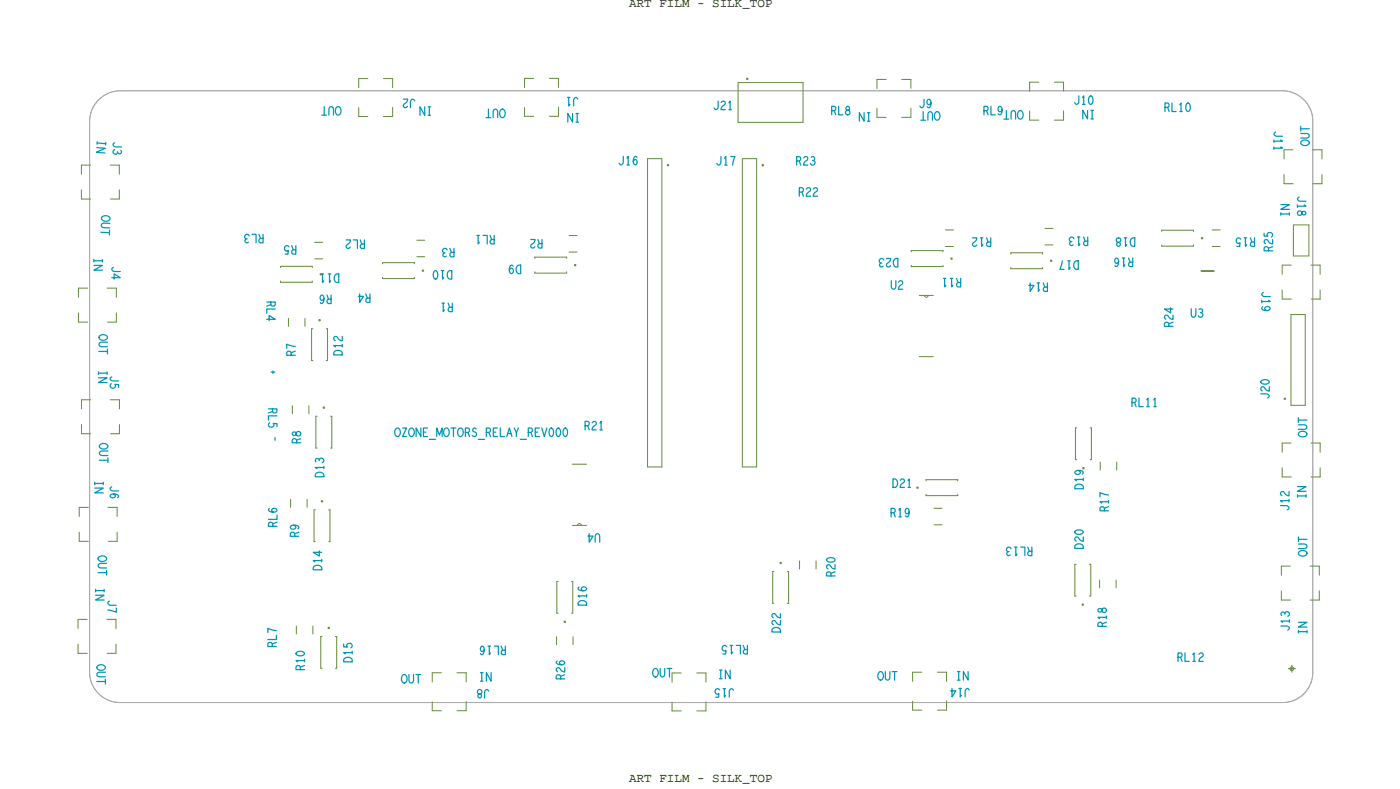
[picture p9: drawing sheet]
<svg xmlns="http://www.w3.org/2000/svg" width="229mm" height="129mm" viewBox="0 0 229 129" stroke-linecap="round" stroke-linejoin="round" font-family="sans-serif">
<!-- layer: Board Outline -->
<path d="M14.6 20v89.9zM16 16.4a5 5 0 0 1 3.7-1.6h190a5 5 0 0 1 5 5v90a5 5 0 0 1-5 5h-190a5 5 0 0 1-5-5v-90a5 5 0 0 1 1.3-3.4zM19.8 14.8h189.8zM19.8 14.8a5.1 5.1 0 0 0-5.2 5.2M209.6 14.8a5 5 0 0 1 3.6 1.5M213.2 16.3l.1 .1zM213.3 16.4a4.6 4.6 0 0 1 1.3 3.3M214.6 19.7v90.3zM14.6 109.9a5 5 0 0 0 5 4.9M19.6 114.8h190.2zM214.6 110a4.8 4.8 0 0 1-4.8 4.8" fill="none" stroke="#acacac" stroke-width=".16"/>
<!-- layer: Components -->
<g fill="none" stroke="#638b3a" stroke-width=".16">
<path d="M58.7 19h1.5zM58.7 17.6v1.4zM58.7 12.8h1.5zM58.7 12.8v1.5zM62.7 19h1.5zM62.7 12.8h1.5zM64.2 17.5v1.5zM64.2 12.8v1.5zM85.8 19h1.5zM85.8 17.6v1.4zM85.8 12.8h1.5zM85.8 12.8v1.5z"/>
<path d="M89.8 19h1.5zM89.8 12.8h1.5zM91.3 17.5v1.5zM91.3 12.8v1.5zM120.7 13.5h10.6zM120.7 13.5v6.5zM131.3 13.5v6.5zM143.4 19.2h1.5zM143.4 13h1.5zM143.4 13v1.5zM143.4 17.7v1.5zM147.4 13h1.5z"/>
<path d="M147.4 19.2h1.5zM148.9 13v1.4zM148.9 17.7v1.5zM168.4 13.4h1.5zM168.4 13.4v1.5zM168.4 18.1v1.5zM168.4 19.6h1.5zM172.4 19.6h1.5zM172.4 13.4h1.5zM173.9 13.4v1.5zM173.9 18.1v1.5zM13.3 32.5h1.5z"/>
<path d="M13.3 31v1.5zM13.3 27h1.5zM13.3 27v1.5zM18 27h1.5zM18.1 32.5h1.4zM19.5 31v1.5zM19.5 27v1.5zM51.5 39.6h1.3zM68.2 39.3h1.3zM93.1 38.5h1.3zM105.9 25.9v50.4zM105.9 25.9h2.3z"/>
<path d="M108.2 25.9v50.4zM120.7 20h10.6zM121.4 25.9v50.4zM121.4 25.9h2.3zM123.7 25.9v50.4zM154.6 37.6h1.3zM170.9 37.3h1.3zM190 37.6h5.1zM190 37.6v.2zM195.1 37.6v.2zM198.2 37.6h1.3zM210 30h1.5z"/>
<path d="M210 24.5h1.4zM210 24.5v1.5zM210 28.5v1.5zM211.5 36.8h2.5v5h-2.5zM214.7 30h1.5zM214.7 24.5h1.5zM216.2 24.5v1.5zM216.2 28.5v1.5zM12.8 52.6h1.5zM12.8 51.1v1.5zM12.8 47.1h1.5zM12.8 47.1v1.5z"/>
<path d="M17.5 47.1h1.5zM17.6 52.6h1.4zM19 51.1v1.5zM19 47.1v1.5zM45.9 45.9v.2zM45.9 43.5h5.1zM45.9 43.5v.2zM45.9 46.1h5.1zM47.2 52.1v1.3zM49.9 52.1v1.3zM50.9 53.7h.3zM50.9 53.7v5.2z"/>
<path d="M50.9 58.9h.3zM51 45.9v.2zM51 43.5v.2zM51.5 42.3h1.3zM53.3 53.7h.3zM53.3 58.9h.3zM53.6 53.7v5.2zM62.6 45.5h5.1zM62.6 45.3v.2zM62.6 42.9h5.1zM62.6 42.9v.2zM67.7 45.3v.2z"/>
<path d="M67.7 42.9v.2zM68.2 42h1.3zM87.5 44.4v.2zM87.5 42h5.1zM87.5 42v.2zM87.5 44.6h5.1zM92.6 44.4v.2zM92.6 42v.2zM93.1 41.2h1.3zM149 43.6h5.2zM149 41h5.2zM149 41v.2z"/>
<path d="M149 43.4v.2zM150.3 58.3h2.3zM150.3 48.3h2.3zM151.2 48.3v.2l.3 .1 .2-.1 .1-.2M154.2 41v.2zM154.2 43.4v.2zM154.6 40.3h1.3zM165.3 43.7v.2zM165.3 41.3h5.2zM165.3 41.3v.2zM165.3 43.9h5.2zM170.5 43.7v.2z"/>
<path d="M170.5 41.3v.2zM170.9 40h1.3zM190 40.2h5.1zM190 40v.2zM195.1 40v.2zM198.2 40.3h1.3zM209.7 48.9h1.5zM209.7 47.4v1.5zM209.7 43.3h1.5zM209.7 43.3v1.5zM211.1 51.4h2.3zM211.1 51.4v14.9z"/>
<path d="M213.4 51.4v14.9zM214.4 43.3h1.5zM214.4 48.9h1.5zM215.9 47.4v1.5zM215.9 43.3v1.5zM13.3 70.9h1.5zM13.3 69.4v1.5zM13.3 65.3h1.5zM13.3 65.3v1.5zM18 65.3h1.5zM18.1 70.9h1.4zM19.5 69.4v1.5z"/>
<path d="M19.5 65.3v1.5zM47.8 66.3v1.3zM50.5 66.3v1.3zM51.6 68h.3zM51.6 68v5.2zM51.6 73.2h.3zM54 68h.3zM54 73.2h.3zM54.3 68v5.2zM93.6 75.9h2.3zM105.9 76.3h2.3zM121.4 76.3h2.3z"/>
<path d="M151.4 78.4h5.2zM151.4 78.4v.2zM156.6 78.4v.2zM175.8 69.9h.3zM175.8 69.9v5.2zM175.8 75.1h.3zM178.2 69.9h.3zM178.2 75.1h.3zM178.5 69.9v5.2zM179.9 75.5v1.3zM182.6 75.5v1.3zM209.7 78h1.5z"/>
<path d="M209.7 72.4h1.4zM209.7 72.4v1.5zM209.7 76.5v1.5zM211.1 66.3h2.3zM214.4 78h1.5zM214.4 72.4h1.5zM215.9 72.4v1.5zM215.9 76.5v1.5zM13 82.9h1.5zM13 82.9v1.5zM13 87v1.5zM13 88.5h1.5z"/>
<path d="M17.7 82.9h1.5zM17.7 88.5h1.5zM19.2 82.9v1.5zM19.2 87v1.5zM47.5 81.6v1.3zM50.2 81.6v1.3zM51.3 83.3h.3zM51.3 83.3v5.2zM51.3 88.5h.3zM53.7 83.3h.3zM53.7 88.5h.3zM54 83.3v5.2z"/>
<path d="M91 95h.3zM91 95v5.2zM93.4 95h.3zM93.6 85.9h2.3zM93.7 95v5.2zM94.4 85.9l.1-.2 .2-.1 .2 .1 .1 .2M126.3 93.4h.3zM126.3 93.4v5.2zM126.3 98.6h.3zM128.7 93.4h.2zM128.7 98.6h.2zM128.9 93.4v5.2z"/>
<path d="M130.7 91.7v1.3zM133.4 91.7v1.3zM151.4 80.8v.2zM151.4 81h5.2zM152.7 83.1h1.3zM152.7 85.8h1.3zM156.6 80.8v.2zM175.7 92.2h.3zM175.7 92.2v5.2zM175.7 97.4h.3zM178.1 92.2h.3zM178.1 97.4h.3z"/>
<path d="M178.4 92.2v5.2zM179.8 94.8v1.3zM182.5 94.8v1.3zM209.5 98.1h1.5zM209.5 92.5h1.5zM209.5 92.5v1.5zM209.5 96.6v1.5zM214.2 98.1h1.5zM214.2 92.5h1.5zM215.7 92.5v1.5zM215.7 96.6v1.5zM12.8 105.3v1.5z"/>
<path d="M12.8 101.2h1.5zM12.8 101.2v1.5zM12.8 106.8h1.5zM17.5 101.2h1.5zM17.5 106.8h1.5zM19 105.3v1.5zM19 101.2v1.5zM48.5 102.3v1.3zM51.2 102.3v1.3zM52.4 104h.3zM52.4 104v5.2zM52.4 109.2h.3z"/>
<path d="M54.8 104h.3zM54.8 109.2h.3zM55.1 104v5.2zM70.7 114.7v1.5zM70.7 110h1.5zM70.7 110v1.5zM70.7 116.2h1.5zM74.7 116.2h1.5zM74.7 110h1.5zM76.2 114.7v1.5zM76.2 110v1.5zM91 104.1v1.3z"/>
<path d="M91 100.2h.3zM93.4 100.2h.3zM93.7 104.1v1.3zM109.9 116.2h1.5zM109.9 114.8v1.4zM109.9 110h1.5zM113.9 116.2h1.5zM113.9 110h1.5zM115.4 114.7v1.5zM115.4 110v1.5zM149.2 116.1h1.5zM149.2 114.6v1.5z"/>
<path d="M149.2 109.9h1.5zM149.2 109.9v1.5zM153.3 116.1h1.5zM153.3 109.9h1.5zM154.8 114.6v1.5zM154.8 109.9v1.5z"/>
</g>
<path d="M196.4 44.3h2.1z" fill="none" stroke="#638b3a" stroke-width=".3"/>
<g fill="none" stroke="#638b3a" stroke-width=".2">
<path d="M122.1 12.9l.1-.1 .1 .1-.1 .1zM109.1 27l.1-.1 .1 .2h-.1zM124.6 27l.1-.1 .1 .2h-.1zM196.5 38.9l.1-.1v.2zM52.2 52.3l.1-.1v.2zM69.1 44.2l.1-.1v.2zM94 43.3l.1-.1v.2zM155.5 42.2h.1l.1 .1-.1 .1zM171.8 42.6l.1-.1 .1 .2h-.1zM52.9 66.6l.1-.1v.2zM149.9 79.7l.1-.1 .1 .2h-.1zM210 65.1h.1l.1 .1-.1 .1z"/>
<path d="M52.6 81.9l.1-.1v.2zM127.6 92v-.1l.1 .2h-.1zM177 98.8l.1-.1v.2zM53.7 102.6l.1-.1v.2zM92.3 101.6l.1-.1v.2z"/>
</g>
<!-- layer: Drawing Origin -->
<path d="M210.6 109.3h1.3M211 109.1l.2-.1 .3 .1v.4l-.3 .1-.2-.1zM211.2 108.7v1.2" fill="none" stroke="#638b3a" stroke-width=".16"/>
<g font-size="2.4" fill="#0097b7">
<text x="55.8" y="17.4" transform="rotate(-180 55.8 17.4)">OUT</text>
<text x="68" y="16.2" transform="rotate(-180 68 16.2)">J2</text>
<text x="70.7" y="17.5" transform="rotate(-180 70.7 17.5)">IN</text>
<text x="82.7" y="17.8" transform="rotate(-180 82.7 17.8)">OUT</text>
<text x="94.6" y="15.9" transform="rotate(-180 94.6 15.9)">J1</text>
<text x="116.6" y="17.9">J21</text>
<text x="150.2" y="17.6">J9</text>
<text x="175.6" y="17.1">J10</text>
<text x="15.9" y="22.9" transform="rotate(95 15.9 22.9)">IN</text>
<text x="18.5" y="23.2" transform="rotate(90 18.5 23.2)">J3</text>
<text x="94.9" y="18.6" transform="rotate(-180 94.9 18.6)">IN</text>
<text x="135.8" y="18.8">RL8</text>
<text x="142.5" y="18.4" transform="rotate(-180 142.5 18.4)">IN</text>
<text x="153.7" y="18.2" transform="rotate(-180 153.7 18.2)">OUT</text>
<text x="160.7" y="18.8">RL9</text>
<text x="167.3" y="18.1" transform="rotate(-180 167.3 18.1)">OUT</text>
<text x="179.1" y="18" transform="rotate(-180 179.1 18)">IN</text>
<text x="190.3" y="18.2">RL10</text>
<text x="208.3" y="21.4" transform="rotate(90 208.3 21.4)">J11</text>
<text x="214.1" y="23.8" transform="rotate(-90 214.1 23.8)">OUT</text>
<text x="101.1" y="27">J16</text>
<text x="117" y="27">J17</text>
<text x="130.1" y="27">R23</text>
<text x="16.6" y="35.2" transform="rotate(92 16.6 35.2)">OUT</text>
<text x="130.5" y="32.1">R22</text>
<text x="210.8" y="35.5" transform="rotate(-90 210.8 35.5)">IN</text>
<text x="212.1" y="32" transform="rotate(90 212.1 32)">J18</text>
<text x="43.2" y="38.3" transform="rotate(-180 43.2 38.3)">RL3</text>
<text x="48.5" y="40.1" transform="rotate(-180 48.5 40.1)">R5</text>
<text x="59.8" y="39.2" transform="rotate(-180 59.8 39.2)">RL2</text>
<text x="74.4" y="40.6" transform="rotate(-180 74.4 40.6)">R3</text>
<text x="81" y="38.5" transform="rotate(-180 81 38.5)">RL1</text>
<text x="88.8" y="39.1" transform="rotate(-180 88.8 39.1)">R2</text>
<text x="162.2" y="38.9" transform="rotate(-180 162.2 38.9)">R12</text>
<text x="178" y="38.7" transform="rotate(-180 178 38.7)">R13</text>
<text x="185.7" y="38.9" transform="rotate(-180 185.7 38.9)">D18</text>
<text x="205.3" y="38.9" transform="rotate(-180 205.3 38.9)">R15</text>
<text x="208.1" y="41.2" transform="rotate(-90 208.1 41.2)">R25</text>
<text x="15.4" y="42.1" transform="rotate(90 15.4 42.1)">IN</text>
<text x="18.3" y="43.5" transform="rotate(90 18.3 43.5)">J4</text>
<text x="55.5" y="44.8" transform="rotate(-180 55.5 44.8)">D11</text>
<text x="74" y="44.2" transform="rotate(-180 74 44.2)">D10</text>
<text x="85.3" y="43.3" transform="rotate(-180 85.3 43.3)">D9</text>
<text x="145.6" y="47.3">U2</text>
<text x="146.9" y="42.2" transform="rotate(-180 146.9 42.2)">D23</text>
<text x="157.2" y="45.5" transform="rotate(-180 157.2 45.5)">R11</text>
<text x="171.4" y="46.2" transform="rotate(-180 171.4 46.2)">R14</text>
<text x="176.4" y="42.6" transform="rotate(-180 176.4 42.6)">D17</text>
<text x="185.4" y="42.2" transform="rotate(-180 185.4 42.2)">R16</text>
<text x="206.3" y="47.6" transform="rotate(90 206.3 47.6)">J19</text>
<text x="43.6" y="49.2" transform="rotate(90 43.6 49.2)">RL4</text>
<text x="54.3" y="48.2" transform="rotate(-180 54.3 48.2)">R6</text>
<text x="60.7" y="48" transform="rotate(-180 60.7 48)">R4</text>
<text x="74.1" y="49.6" transform="rotate(-180 74.1 49.6)">R1</text>
<text x="191.8" y="53.5" transform="rotate(-90 191.8 53.5)">R24</text>
<text x="194.6" y="51.9">U3</text>
<text x="16.2" y="54.7" transform="rotate(90 16.2 54.7)">OUT</text>
<text x="48.3" y="58.2" transform="rotate(-90 48.3 58.2)">R7</text>
<text x="56" y="58.1" transform="rotate(-90 56 58.1)">D12</text>
<text x="16.1" y="60.5" transform="rotate(90 16.1 60.5)">IN</text>
<text x="18" y="61.4" transform="rotate(90 18 61.4)">J5</text>
<text x="44.2" y="60.3" transform="rotate(90 44.2 60.3)">+</text>
<text x="207.5" y="65.2" transform="rotate(-90 207.5 65.2)">J20</text>
<text x="43.9" y="66.7" transform="rotate(90 43.9 66.7)">RL5</text>
<text x="44.5" y="71.2" transform="rotate(90 44.5 71.2)">-</text>
<text x="64.5" y="71.4">OZONE_MOTORS_RELAY_REV000</text>
<text x="95.5" y="70.3">R21</text>
<text x="184.9" y="66.5">RL11</text>
<text x="213.7" y="71.5" transform="rotate(-90 213.7 71.5)">OUT</text>
<text x="16.2" y="72.4" transform="rotate(90 16.2 72.4)">OUT</text>
<text x="49.2" y="72.5" transform="rotate(-90 49.2 72.5)">R8</text>
<text x="15.5" y="78.5" transform="rotate(90 15.5 78.5)">IN</text>
<text x="18" y="79.4" transform="rotate(90 18 79.4)">J6</text>
<text x="53" y="78.1" transform="rotate(-90 53 78.1)">D13</text>
<text x="145.9" y="79.7">D21</text>
<text x="177.1" y="80" transform="rotate(-90 177.1 80)">D19</text>
<text x="181.3" y="83.7" transform="rotate(-90 181.3 83.7)">R17</text>
<text x="210.8" y="83.5" transform="rotate(-90 210.8 83.5)">J12</text>
<text x="213.6" y="81.6" transform="rotate(-90 213.6 81.6)">IN</text>
<text x="45.3" y="86.2" transform="rotate(-90 45.3 86.2)">RL6</text>
<text x="48.9" y="87.8" transform="rotate(-90 48.9 87.8)">R9</text>
<text x="98.2" y="87.2" transform="rotate(-180 98.2 87.2)">U4</text>
<text x="145.5" y="84.5">R19</text>
<text x="168.9" y="89.4" transform="rotate(-180 168.9 89.4)">RL13</text>
<text x="177.1" y="89.8" transform="rotate(-90 177.1 89.8)">D20</text>
<text x="16" y="90.8" transform="rotate(90 16 90.8)">OUT</text>
<text x="52.6" y="93.3" transform="rotate(-90 52.6 93.3)">D14</text>
<text x="136.5" y="94.3" transform="rotate(-90 136.5 94.3)">R20</text>
<text x="213.7" y="90.9" transform="rotate(-90 213.7 90.9)">OUT</text>
<text x="15.6" y="96" transform="rotate(90 15.6 96)">IN</text>
<text x="17.6" y="98.1" transform="rotate(90 17.6 98.1)">J7</text>
<text x="95.9" y="99" transform="rotate(-90 95.9 99)">D16</text>
<text x="45.2" y="105.8" transform="rotate(-90 45.2 105.8)">RL7</text>
<text x="82.8" y="105.6" transform="rotate(-180 82.8 105.6)">RL16</text>
<text x="122.4" y="105.5" transform="rotate(-180 122.4 105.5)">RL15</text>
<text x="127.6" y="103.4" transform="rotate(-90 127.6 103.4)">D22</text>
<text x="180.9" y="102.6" transform="rotate(-90 180.9 102.6)">R18</text>
<text x="210.8" y="103.2" transform="rotate(-90 210.8 103.2)">J13</text>
<text x="213.7" y="103.8" transform="rotate(-90 213.7 103.8)">IN</text>
<text x="15.8" y="108.6" transform="rotate(90 15.8 108.6)">OUT</text>
<text x="49.8" y="109.6" transform="rotate(-90 49.8 109.6)">R10</text>
<text x="57.6" y="108.3" transform="rotate(-90 57.6 108.3)">D15</text>
<text x="65.6" y="111.7">OUT</text>
<text x="78.3" y="111.3">IN</text>
<text x="80.1" y="112.7" transform="rotate(-180 80.1 112.7)">J8</text>
<text x="92.3" y="111.1" transform="rotate(-90 92.3 111.1)">R26</text>
<text x="106.7" y="110.7">OUT</text>
<text x="117.3" y="110.9">IN</text>
<text x="120.1" y="112.6" transform="rotate(-180 120.1 112.6)">J15</text>
<text x="143.5" y="111.2">OUT</text>
<text x="156.3" y="111.2">IN</text>
<text x="158.7" y="112.5" transform="rotate(-180 158.7 112.5)">J14</text>
<text x="192.4" y="108.1">RL12</text>
</g>
<g font-size="2.1">
<text x="102.9" y="1.2">ART FILM - SILK_TOP</text>
<text x="102.9" y="127.7">ART FILM - SILK_TOP</text>
</g>
</svg>
